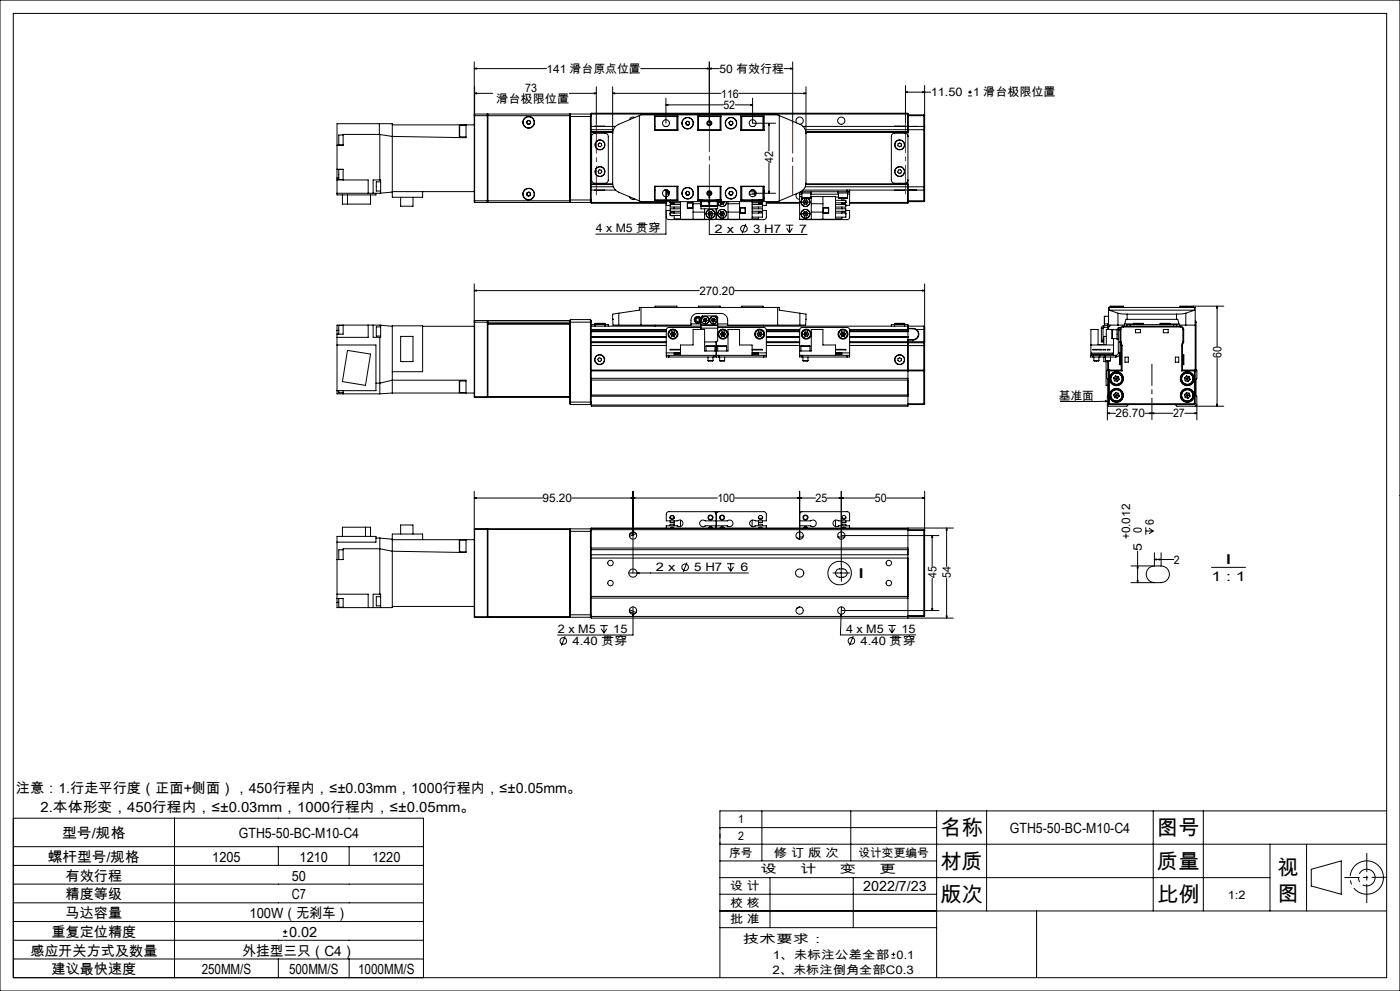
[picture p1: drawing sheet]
<svg xmlns="http://www.w3.org/2000/svg" width="420mm" height="297mm" viewBox="0 0 420 297" stroke-linecap="round" stroke-linejoin="round" font-family="sans-serif">
<g fill="none" stroke="#000" stroke-width=".3">
<path d="M0 0h420v297h-420zM4 4h412v289h-412zM142.3 18.6v41.6M212.8 18.6v18.3M237.8 18.6v18.8M113.8 37.1v3.2M117.7 37.4h24.6M137.9 37.5v3.5M137.9 37.5h1.9M139.8 37.4v3.9l-22.1-.4-3.8-.6M142.3 20.6l.6-.2v.3zM142.3 20.6h21.6"/>
<path d="M142.4 28l.6-.2v.3zM142.4 26v8.2M142.4 28h5.4M142.4 34.2l-.1 .5h28.6M142.4 34.2v26.5M142.4 34.2h3.8M146.2 34.2v26.5M146.2 34.2l.1 .1M146.3 34.3v.4M146.3 34.2v.1M146.3 34.7v25.5M146.3 34.2h24.6"/>
<path d="M146.3 34.2v.5M146.3 34.2h.1M158 36.8l.4 .4M158.2 36.2l-.2 .6M158.8 36.1l.4 .5M158.8 36.1l-.6 .1M159 37.1l-.6 .1M159.2 36.6l-.2 .5M170.8 28h8.1M170.9 34.2v.5M170.9 34.7v25.5M170.9 34.2h.1"/>
<path d="M170.9 34.4v.5h6.5M170.9 34.2v.2M171.1 34.2v26.5M171.1 34.2h6M171.1 34.2l-.2 .2M177.1 34.2v26.5M177.1 34.2l.3 .2M177.4 34.2v-.3h95v.3M177.4 34.4v.5M177.4 34.2v.2M177.4 34.9v25M177.4 34.2h95"/>
<path d="M177.4 37.9h7.3M177.4 38.9h6.6M177.4 39.6h6.4M177.4 39.7h6.4M177.4 39.5h6.4M178.3 27.8l.6 .2-.6 .1zM178.4 37.9h3M178.9 26v11.4M183.8 28l.6-.2v.3zM183.8 26v28.8a3 3 0 0 0 1.8 2.8l6.2 2.6M183.8 28h32.5M190.4 35.2a1.11 1.11 0 0 0-1.6 .7"/>
<path d="M191.8 34.6l-6.2 2.6a2.94 2.94 0 0 0-1.8 2.8M191.8 34.6v25.6M191.8 34.6l.5-.2h41l.5 .2M192.2 20.6h23.6M196.4 34.8h7v4.2h-7zM196.4 37.9h.1M196.4 38.9h.1M196.5 38.9h6.9M199.4 37.9h.8M199.8 31.4l.6-.1v.3zM199.8 29.4v7.5M199.8 31.4h17.2"/>
<path d="M203.1 34.9v4M203.4 34.9h-6.9v4.1M205.7 36.9l.3 .5M206 37.4h.6M206 36.4l-.3 .5M206 36.4h.6M206.6 36.4l.3 .5M206.9 36.9l-.3 .5M209.3 34.8h7v4.2h-7zM209.3 34.9h7M209.3 38.9h7M209.5 34.9v4"/>
<path d="M209.7 34.8l.1 .1M212.2 20.4l.6 .2-.6 .1zM212.8 20.6l.6-.2v.3zM216 34.9v4M218.8 36.7l.1 .6M218.9 37.3l.5 .2M219.2 36.3l.5 .2M219.2 36.3l-.4 .4M219.7 36.5l.1 .6M219.8 37.1l-.4 .4M220.6 31.4h5.2M221.6 28h20.2"/>
<path d="M222.2 34.9h6.9v4.1M222.2 34.8h7v4.2h-7zM222.2 38.9h6.9M222.5 34.9v4M225.2 31.3l.6 .1-.6 .2zM225.4 37.9h.8M225.8 29.4v7.5h6.9M228.9 34.9v4M229.1 37.9h.1M229.1 38.9h.1M230.7 36.9v8.4M230.7 36.9l.1 .6h-.3z"/>
<path d="M233.8 34.6l6.7 2.9a2.94 2.94 0 0 1 1.3 2.5M233.8 34.6v25.6M235.3 20.6h2.5M237.2 20.4l.6 .2-.6 .1zM239 36.9a1.09 1.09 0 0 1 .4-1.7 1.09 1.09 0 0 1 1.5 .6 1.09 1.09 0 0 1-.9 1.4M240.9 37.9h33M241.2 27.8l.6 .2-.6 .1zM241.6 38.9h35.5M241.8 39.6h30.6M241.8 39.7h30.6M241.8 39.5h30.6M241.8 26v28.8a3 3 0 0 1-1.8 2.8l-6.2 2.6"/>
<path d="M268.4 37.9h3M271.6 27.6l.6-.1v.3zM271.6 27.6h7.6M271.6 25.6v11.5M272.4 34.2v4.7M272.4 38.9v17.1M272.4 34.7h4.7M272.4 34.4h4.7M273.9 37.9h-1.5v1M273.9 37.9h1.1M273.9 37.9h.1M275 37.9h-1.1"/>
<path d="M275 37.9h2.1M276.8 27.5l.6 .1-.6 .2zM277.1 37.9v1M277.1 37.9l.3 .2M277.1 38.9h.3M277.1 34.4l.3 .2-.3 .1M277.1 34.4v.3M277.1 34.7v3.2M277.1 38.9v17.1M277.4 25.6v12.5M277.4 38.1v.8M277.4 38.9v17.1"/>
<path d="M290.4 28.7h1.2M290.4 27.6h1.2M291 27.1v1.1M101.1 50.7v2.7M101.1 50.7v-13.6h16.6v22h9.1v-1.7M101.1 53.4v5h11.7v-.5M101.1 53.9h9.4v4M101.1 50.7h1.8v3.2M101.1 53.4h.5M102.7 58.4v2.8h8.5v-2.8M102.9 50.8h-1.3v3h1.3M102.9 40.5h-1.3v3h1.3"/>
<path d="M104.2 58.4v2.8M113.8 40.3h-10.9v3.2h-1.8M113.8 40.3h.1M113.9 40.3v13.6M114.2 54.5h-1.3v2.8h1.3M114.2 57.9h-13.1M114.2 57.9v-4h-2.3v4M117.7 57.6l-3.5 .3M117.7 57.4h24.6M120.2 59.1v2.7h3.7v-2.7M137.9 41h1.9M158 58.4l.5 .3"/>
<path d="M158.2 57.8l-.2 .6M158.7 57.6l.4 .4M158.7 57.6l-.5 .2M159 58.5l-.5 .2M159.1 58l-.1 .5M177.4 59.9h-6.5v.5M177.4 59.9v.5M177.4 57h7.3M177.4 56h6.6M177.4 55.2h6.4M177.4 55.3h6.4M177.8 40.2l.5-.3h3.2a.96 .96 0 0 1 1 1v13a.96 .96 0 0 1-1 1h-3a1.02 1.02 0 0 1-1-1v-13z"/>
<path d="M178.4 57h3M179.5 43.2l.4-.3 .5 .2 .1 .5-.4 .4-.6-.2zM179.8 50.9l.5 .1 .3 .5-.4 .5-.6-.1-.2-.5zM188.8 58.9a1.09 1.09 0 0 0 1.6 .7M196.4 55.8h7v4.2h-7zM196.4 57h.1M196.4 56h.1M196.5 55.8v4.1h6.9M196.5 55.9h6.9M199.4 57h.8M199.8 59l.2 .6h-.4zM199.8 56.9v13.3h-21"/>
<path d="M199.9 57.5h.8M199.9 57.5v.7M199.9 57v.5M199.9 58.2v.8M199.9 59.9v.1M199.9 58.2h.7M200.4 57.5v.4h.4M200.6 57.9v.8M200.7 57.3v.2M200.7 57.5h.1M201 59.9v.1M203.1 55.9v4"/>
<path d="M205.7 58l.3 .4M206 57.4l-.3 .6M206 58.4h.6M206.6 57.4l.3 .5M206.6 57.4h-.6M206.9 57.9l-.3 .5M209.3 55.8h7v4.2h-7zM209.3 59.9h7M209.3 55.9h7M209.5 55.9v4M209.8 59.9l-.1 .1M210.3 59.9v.1"/>
<path d="M210.8 59.9v.1M212.3 57.9h1M212.6 57.5h.4M212.8 58.7l.1 .6h-.2zM212.8 57.2v13.1h29.3M214.8 59.9v.1M215.3 59.9v.1M215.5 59.9l-.1 .1M216 55.9v4M216.3 60h-.1M218.7 58.1l.4 .4M218.9 57.5l-.2 .6"/>
<path d="M219.5 57.4l.4 .4M219.5 57.4l-.6 .1M219.7 58.3l-.6 .2M219.9 57.8l-.2 .5M222.2 55.8h7v4.2h-7zM222.2 55.9h6.9M222.5 55.9v4M224.8 58.2h1.8M224.9 57.5h1.8M225.4 57h.8M225.5 58.9h.1M225.6 59.9v.1"/>
<path d="M225.8 57.9h6.9M226.4 57.5v.4h.4M226.6 57.9v.8M227.5 59.9v.1M228.9 55.9v4M229.1 57.9h.1M229.1 59.4h.1M229.1 59.3h.1M229.1 55.8v4.1h-6.9M229.1 57.5h.1M229.1 57h.1M229.1 56h.1"/>
<path d="M229.1 57v.5M229.2 59.4h.1M230.5 57.3h.3l-.1 .6zM230.7 48.8v9.1M239 58a1.1 1.1 0 0 0-.1 1.2 1.1 1.1 0 0 0 1 .6M239.9 57.6v.6M239.9 58.2v7.5h10.7v-6.8h-7.4M239.9 58.9h.7M239.9 58.2h.7M240.2 57.5h.4M240.4 57.5v.4h3v-.4M240.6 59.3h2.6"/>
<path d="M240.6 57.9v1.4M240.6 57.2v.3M240.6 57.5h13.5M240.9 57h13.2M241 59.4a1.35 1.35 0 0 0-.4 2 1.35 1.35 0 0 0 2.1 0 1.35 1.35 0 0 0-.4-2M241.2 59.4a1.29 1.29 0 0 0-.6 1.9 1.29 1.29 0 0 0 2.1 0 1.29 1.29 0 0 0-.6-1.9M241.3 59.9l-.4 .7M241.3 59.9l.7 1.3M241.6 56h35.5M241.8 55.2h30.6M241.8 55.3h30.6M242 59.9h-.7"/>
<path d="M242 59.9l.4 .7M242 59.9l-.7 1.3M243.2 57.9v1.4M243.2 58.2h8.3M243.4 58.9v6.8M246.9 58.9v6.8M250.6 59.1h.9M251.4 57.5v.4h3v-.4M251.5 59.3l.1 .1M251.5 59.3h2.7M251.5 57.9v1.4M251.6 59.4h.1"/>
<path d="M252.6 59.4v.6M254.1 57.5h.8M254.1 57h.8M254.1 57v.5M254.2 59.3l-2.6 .1M254.2 57.9v1.4M254.2 58.2h.7M254.9 57.5v.7M254.9 57v.5M254.9 58.2v3.4h-1.1M254.9 57h19M268.4 57h3"/>
<path d="M269.4 43.1l.5-.2 .5 .3v.6l-.6 .2-.5-.4zM269.5 51l.6-.1 .4 .4-.2 .6-.6 .1-.4-.5zM272.4 56v.9h1.5M272.4 40.9a.96 .96 0 0 0-1-1h-3a.96 .96 0 0 0-1 1v13a.96 .96 0 0 0 1 1h3a.96 .96 0 0 0 1-1M272.4 56v4.7M273.9 56.9l1.1 .1M273.9 57h1.1M273.9 56.9v.1M275 57h2.1M277.1 56h.3M277.1 56v1M277.1 57v3.2"/>
<path d="M277.4 56v.7M277.4 56.7l-.3 .3M277.4 56.7v3.5M142.3 60.2l.1 .5M142.3 60.2h28.6M142.4 60.7h3.8M146.3 60.2v.4M146.3 60.6h.1M146.3 60.6l-.1 .1M146.3 60.6v.1M146.3 60.2v.5M146.3 60.7h24.6"/>
<path d="M170.9 60.2v.5M170.9 60.6h.1M170.9 60.4v.2M170.9 60.6v.1M170.9 60.4l.2 .3M171.1 60.7h6M177.4 60.7v.2h22.5M177.4 60.4v.3M177.4 60.7h22.5M177.4 60.4l-.3 .3M191.8 60.2l.5 .2h41l.5-.2M199.9 60.4v1.2h1.1"/>
<path d="M201 60.7h.1M201 63.8a.63 .63 0 0 1 .6-.3 .63 .63 0 0 1 .6 .3M201 60.8a.61 .61 0 0 0 .6 .4 .61 .61 0 0 0 .6-.4M201 63.1h-1.1v2a.73 .73 0 0 0 .8 .7l13.8-.1M201 60.4v.3zM201 63.8v.8h3.2M201 60.8h3.2M201 63.8h3.2M201 63.9v.3M201.1 60.9h1.1M201.3 64.6h.7M202.2 60.8v.5"/>
<path d="M202.2 62.1v.5M202.2 63.3v.5M202.2 64.6v1h2M204.2 60.4v5.3h21.4v-5.3M204.2 61.3h-3.2v.8h3.2M204.2 62.6h-3.2v.7h3.2M206.2 60.8h1.6v1.6h-1.6zM207.8 60.8h-1.6v1.5h1.6M207.9 60.4v5.3M207.9 61.1h2.4M207.9 63.6h3.5M210.3 60.4v.3"/>
<path d="M210.3 61.8v.8h5v-.8M210.3 60.7v1.1M210.3 61.8h5M210.3 60.7h.1M210.4 61.6h2.3M210.4 60.4v1.2M211.4 62.6v3.1M212.4 64.1h1.5M212.4 64.1l.4 .6M212.7 60.4v1.2M212.7 60.7h.2M212.8 63.4h.7"/>
<path d="M212.8 64.7h.7M212.8 63.4l-.4 .7M212.8 63.4l.3 .7M212.9 61.6h.1M212.9 60.4v1.2M212.9 61.7h1.3M213.1 64.1l-.3 .6M213.1 64.1l.4 .6M213.5 63.4l.4 .7M213.5 63.4l-.4 .7M213.9 64.1l-.4 .6M214.2 61.7h1"/>
<path d="M214.2 61.6h1M214.9 62.6v3.1M215.2 61.7h.1M215.2 60.4v1.2M215.2 60.7h.1M215.3 60.7v1.1M215.9 60.6h1.5M215.9 60.6l.4 .6M215.9 64.1l.4 .6M215.9 64.1h1.5M216 60.4l-.1 .2M216.3 61.2h.7"/>
<path d="M216.3 63.4h.7M216.3 63.4l-.4 .7M216.3 64.7h.7M216.3 63.4l.3 .7M216.6 60.4v.2M216.6 60.6l-.3 .6M216.6 60.6l.4 .6M216.6 64.1l-.3 .6M216.6 64.1l.4 .6M216.7 60.4l-.1 .2M217 63.4l.4 .7M217 63.4l-.4 .7"/>
<path d="M217.3 60.4l.1 .2M217.4 60.6l-.4 .6M217.4 64.1l-.4 .6M218 60.4a1.35 1.35 0 0 1-1.4 1.5 1.35 1.35 0 0 1-1.3-1.5v.3M218.4 60.4v5.3M218.4 61.1h3.5M218.4 63.6h3.5M221.9 60.4v5.3M222 62.3h1.6v1.6h-1.6zM223.6 62.3h-1.6v1.5h1.6M223.7 67.1l-1.1 2.9M225.6 61.3h3.1v.8h-3.1"/>
<path d="M225.6 62.6h3.1v.7h-3.1M225.6 60.8h3.1M225.6 63.8h3.1M227.5 63.3v.5a.66 .66 0 0 1 .6-.3 .66 .66 0 0 1 .6 .3M227.5 62.1v.5M227.5 65.1v.5h-1.9M227.6 60.9h1.1M227.8 60h.7M228.7 60h.1M228.7 60.8a.64 .64 0 0 1-.6 .4 .64 .64 0 0 1-.6-.4v.5M228.7 60.4v.3zM228.7 63.9v.3"/>
<path d="M228.7 63.1h1.2l-.1 2.3-.7 .4-13.8-.1M228.7 63.8v1.3h-3.1M228.7 60.7h.1M229.9 60.4v1.2h-1.2M229.9 60.7h10M229.9 60.9h10M235.7 67.5h2.3M236 68.4l.9 1.3M236.9 67.5v2.2M237.7 68.4l-.8 1.3M240.9 60.6h1.5M240.9 60.6l.4 .6"/>
<path d="M240.9 64.1l.4 .6M241.3 63.4h.7M241.3 63.4l-.4 .7M241.3 63.4l.7 1.3M241.7 64.1h.7M241.7 64.1h-.8M241.7 64.1l-.4 .6M242 63.4l.4 .7M242 63.4l-.3 .7M242 61.2h-.7M242 64.7h-.7M242.4 60.6l-.4 .6"/>
<path d="M242.4 64.1l-.4 .6M243.4 61.1h3.5M243.4 63.6h3.5M247 62.3h1.6v1.6h-1.6zM247.1 62.3h1.4v1.5h-1.4zM250.6 60h3.2v.8M250.6 61.3h3.2v.8h-3.2M250.6 62.6h3.2v.7h-3.2M250.6 60.8h3.2M250.6 63.8h3.2M252.6 63.3v.5a.63 .63 0 0 1 .5-.3 .63 .63 0 0 1 .6 .3M252.6 62.1v.5"/>
<path d="M252.6 65.1v.5h-2M252.6 60.9h1M252.8 60h.7M253.7 60.8a.61 .61 0 0 1-.6 .4 .61 .61 0 0 1-.5-.4v.5M253.8 60.4v.3M253.8 63.9v.3M253.8 63.1h1.1l-.1 2.3-.7 .4-13.8-.1M253.8 60.7h.1M253.8 63.8v1.3h-3.2M254.9 60.7h17.5M272.4 60.7v.2h-17.5M272.4 60.2h4.7"/>
<path d="M272.4 60.4h4.7M277.1 60.2h.3M277.1 60.2v.2M277.4 60.2l-.3 .2M101.1 99v1.2M101.1 99h.5M102.9 97.5h-1.3v2.7M102.9 97.4v2.8h-1.8M110.5 97.4v3.7h-9.4M111.9 97.4v3.7h2.3v-3.6M114.2 98h-1.3v2.7h1.3M114.2 97.5l-13.1-.1v1.6"/>
<path d="M114.2 97.5l3.5 .3M126.8 97.8h15.5M142.3 87.1l.6-.2v.3zM142.3 85.1v33.9M142.3 87.1h67.5M142.4 96.1l-.1 .5h35.1M142.4 96.1v23M142.4 96.1h3.8M146.2 96.1v23M146.2 96.1l.1 .5M146.3 97.1h24.6M146.3 96.6v22.4"/>
<path d="M146.3 97v.1M170.9 96.1v.5M170.9 96.1h-24.6v.5M170.9 96.6v23.9M170.9 97v.1M171.1 95.8v25.4M171.1 95.8h6M171.1 95.8l-.2 .3M177.1 95.8v25.4M177.1 95.8l.3 .8M177.4 98.7h22.5M177.4 97.8h32.9"/>
<path d="M177.4 96.6v14.3M177.4 99.3h22.5M177.4 99.4h22.5M177.4 99.2h22.5M177.5 97.8v-.5h5v.5M178.5 97h3M178.5 97v.8M178.6 97.3h2.8M181.5 97v.8M183.8 95.7l.1 1.7h1.7M183.8 95.7h.1M185.6 97.4h21.7a3.2 3.2 0 0 1 .6-2.9l.6-.4 .8-.2h7a2.05 2.05 0 0 1 2 2.1v1.4h21.7"/>
<path d="M185.6 93.9l-1.8 .3v1.5M185.6 93.9l6.2-.9v-.9h42v.9l6.2 .9M185.6 93.9v3.5M192.3 92.1v5.3M196.5 92.1v-.3h6.6v.3M196.5 97.4v.4M201.6 99.5h.7M201.6 99.5l-.4 .6M201.6 99.5l.6 1.3M202.3 99.5l.3 .7M202.3 99.5l-.4 .7M207.3 97.1h3"/>
<path d="M209.5 92.1v-.3h6.5v.3M210.3 97.6v.8M210.3 97.3v.3M210.3 97.3v-2.2l.5-.4h4.2l.3 .4v2.2M210.3 98.1h-9.6a.73 .73 0 0 0-.8 .8v6.9M210.3 97.6h5M210.3 98.4h5M210.3 98.4v.3M210.3 97.3h5M211 95.7l.1 .6M211 95.7l.5 .3M211.1 96.3l.5 .2"/>
<path d="M211.5 95.4l-.5 .3M211.5 95.4l.5 .2M211.5 95.4v.6M211.5 96l-.4 .3M211.5 96l.1 .5M211.5 96l.6 .1M212 95.6l.1 .5M212 95.6l-.5 .4M212.1 96.1l-.5 .4M213.5 96.1l.4 .4M213.6 95.6l-.1 .5M213.6 95.6l.4 .4"/>
<path d="M214 96l.5 .3M214 96l-.5 .1M214.1 95.4l-.5 .2M214.1 95.4l.5 .3M214.1 95.4l-.2 1.1M214.5 96.3l-.6 .2M214.6 95.7l-.1 .6M214.6 95.7l-.6 .3M215.3 98.4l-.1 3.9-3.8 .2M215.3 97.6v.8M215.3 97.3v.3M215.3 98.2h14.1l.5 .7v6.9"/>
<path d="M215.3 97.1h3M215.3 97.8h61.8M216.6 99.5h.7M216.6 99.5l-.5 .6M216.6 99.5l.6 1.3M217.3 99.5l.3 .7M217.3 99.5l-.4 .7M220.4 87.1h57M222.5 92.1v-.3h6.4l.2 .3M227.6 99.5h.7M227.6 99.5l-.4 .6M227.6 99.5l.6 1.3"/>
<path d="M228.3 99.5l.3 .7M228.3 99.5l-.4 .7M229.1 97.4v.4M229.9 98.7h10M229.9 99.3h10M229.9 99.4h10M229.9 99.2h10M233.3 92.1v5.3M240 93.9l1.8 .3-.1 3.2h-1.7M240 93.9v3.5M241.5 99.5l-.3 .7M241.5 99.5l.4 .7"/>
<path d="M242.2 99.5h-.7M242.2 99.5l.4 .6M242.2 99.5l-.3 .7M252.5 99.5h.8M252.5 99.5l-.4 .6M252.5 99.5l.4 .7M253.3 99.5l.3 .7M253.3 99.5l-.8 1.3M254.9 98.7h17.5M254.9 99.3h17.5M254.9 99.4h17.5M254.9 99.2h17.5"/>
<path d="M267.4 97.8v-.5h5v.5M268.4 97h3M268.4 97v.8M268.5 97.3h2.8M271.4 97v.8M272.4 97.8v.6h1.5M272.4 97.8v.9M272.4 99.2v.1M272.4 99.3h.1M272.4 98.7v.5M272.4 99.3v3.1M272.4 98.5h1.5"/>
<path d="M273.9 98.5a1.62 1.62 0 0 1 1.6 1.7 1.62 1.62 0 0 1-1.6 1.6M273.9 98.4l1.1 .3M273.9 98.4v.1M275 98.7a1.79 1.79 0 0 1 .6 2 1.79 1.79 0 0 1-1.7 1.2M275 98.7h2.1M276.8 86.9l.6 .2-.6 .1zM277.1 97.8v.9M277.1 97.8l.3 .1v.8h-.3M277.1 98.7v3.7M277.4 85.1v17.3M330.4 98.4h.5M330.4 98.4v3.6"/>
<path d="M330.9 98.4v3.6M331.2 97.6l-.6 .2-.2 .6M331.2 98.1l-.3 .3M331.2 97.6v.5M331.3 94.9l.1 2.2M331.3 94.9h.1M331.4 94.8l-.1 .1M331.4 94.8v2.3M331.4 97.1h1.2M331.4 94.8h1.2M332.3 97.1v1.6M332.6 97.3l-.2 .3h-1.2"/>
<path d="M332.6 98v.7M332.8 93h25.6M332.8 93l2.6 .9M332.8 92.1v.9M333.1 97.4l-.5 .6-1.4 .1M333.1 92.1v-.3h3.9v.3M333.1 91.9h3.9M333.6 98.8l.1 2.7zM334 98.7v.1M335.1 98.8l-3.2-.1v4.6h-2.5v-4.6h-2.1v7.8M335.4 93.9l2.7 .3M335.4 97.4h-2.8v-5.3h26v18.8"/>
<path d="M335.4 93.9v3.5M335.5 98.6h-.4v3h.4M335.5 98.9h.5M335.5 98.9v6.9M336 98.7v-.6h-.5v.8M336 98.7h.3M336 98.7v7.1M336.3 98.7v3.7M337 97.8v.2M337 98l-.4 .1-.3 .6M337 97.8a.96 .96 0 0 0-1 .9M337 97.8h17.1"/>
<path d="M337 98h17.1M337.4 97.1h2.6M338.1 95.7h-.3l-.5 1.7h-1.9M338.1 94.2h14.9M338.1 94.2v1.5M338.1 95.7h14.9M339.1 97.3h-1v.5M339.1 97.3h13M339.1 97.3v.5M340 97h3M340 97.2l.1 .1M340 97.2h3"/>
<path d="M340 97v.2M340.6 98.7h1.5v1h-1.5zM343 97.2v.1M343 97v.2M348.1 97h2.9M348.1 97.2v.1M348.1 97.2h2.9M348.1 97v.2M349 98.7h1.4v1h-1.4zM351 97.2v.1M351 97.1h2.7M351 97v.2"/>
<path d="M352.1 97.3h1v.5M352.1 97.3v.5M353 95.7h.3l.5 1.7h1.9M353 94.2v1.5M354 91.9h4.1M354.1 97.8v.2M354.1 98l.5 .2 .3 .5M354.1 97.8a.96 .96 0 0 1 1 .9M354.9 98.7h.2M354.9 98.7v3.7M355.1 98.7v3.7M355.7 93.9l-2.7 .3"/>
<path d="M355.7 97.4h2.9M355.7 93.9v3.5M358.1 91.8v.3M358.4 93l-2.7 .9M358.4 92.1v.9M358.6 96l.2 .6M358.6 96.6h.2M358.8 96.6v14.3M365.1 91.8l.2 .6h-.3zM365.1 91.8v12.1M367.1 91.8h-13.1v.3M101.1 100.2v17.8h12.8"/>
<path d="M101.1 103.4h11.7v13.7h-11.7M101.6 117.1v.6h1.3M102.9 117.1v.9M104.2 105l7 1.1-1.6 9.4-6.9-1.1zM112.8 114.8h1.1l3.8-.9h22.1v3.9M113.9 101.1v16.9M117.7 111.4h9.1v-13.8h-9.1v20.2M117.7 117.8h24.6M117.7 117.8l-3.8 .2M120.2 100.8h3.7v7.6h-3.7zM137.9 114.2v3.5M137.9 114.2h1.9"/>
<path d="M137.9 117.7h1.9M142.3 119h4M142.3 119l.1 .1M142.4 119.1h3.8M146.3 119l-.1 .1M146.3 119h24.6M146.3 119v.1M146.3 119.1h24.6M170.9 119v.1M177.4 110.9v.3M177.4 101.1h22.5M177.4 113.9h95"/>
<path d="M177.4 111.2h99.7M177.4 110.9h99.7M177.4 102.4h22.5M177.4 113.4h95M177.4 118.4h95M177.4 118.7h95M177.4 101h22.5M177.4 100.9h22.5M177.4 102.7h22.5M177.4 103.5h22.5M179.7 107.2l.6 .2 .1 .5-.4 .5-.5-.2-.1-.6zM199.9 106.5v.5h.8"/>
<path d="M199.9 106.5h.8M199.9 105.8v.7M199.9 105.8h4.3M200.7 106.5h13.4M200.7 107h13.4M200.7 106.5v.5M201.2 100.1l.3 .6M201.2 100.1l.7 .1M201.5 100.7l.7 .1M201.9 100.2l-.4 .5M201.9 100.2h.7M202.6 100.2l-.4 .6"/>
<path d="M204.2 106.5v-3.1h3.7v-4.7h3.5v6.5h7v-6.5h3.5v4.7h3.7v3.1M204.2 105.8h-2v.4h2M204.2 104.7h-3.2v.2h3.2M211.8 103.7h2.7M211.8 103.7v1.5M212.4 108.1h1.5M212.4 107v1.1M213.9 107v1.1M214.1 106.5h1.6M214.1 107h.8M214.1 106.5v.5M214.5 103.7v1.5"/>
<path d="M214.9 107h.8M214.9 102.5v4.5M215.3 103.7h2.7M215.3 103.7v1.5M215.7 106.5h13.4M215.7 106.5v.5M215.7 107h13.4M215.9 108.1h1.5M215.9 107v1.1M216.1 100.1l.4 .6M216.1 100.1l.8 .1M216.5 100.7l.7 .1"/>
<path d="M216.9 100.2l-.4 .5M216.9 100.2h.7M217.4 107v1.1M217.6 100.2l-.4 .6M218 103.7v1.5M225.6 105.8h1.9v.4h-1.9M225.6 104.7h3.1v.2h-3.1M225.6 105.8h4.3M227.2 100.1l.3 .6M227.2 100.1l.7 .1M227.5 100.7l.7 .1M227.9 100.2l-.4 .5"/>
<path d="M227.9 100.2h.7M228.6 100.2l-.4 .6M229.1 106.5h.8M229.1 106.5v.5M229.9 106.5v.5h-.8M229.9 105.8v.7M229.9 101.1h10M229.9 102.4h10M229.9 101h10M229.9 100.9h10M229.9 102.7h10M229.9 103.5h10"/>
<path d="M239.9 106.5h.7M239.9 105.2h3.5v-6.5h3.5v4.7h3.7v3.1M240.3 103.7h2.7M240.3 103.7h.1M240.3 103.7v1.5M240.6 106.5h13.5M240.6 107h13.5M240.6 106.5v.5M240.9 108.1h1.5M240.9 107v1.1M241.2 100.2l.3 .6M241.9 100.2l-.4 .6"/>
<path d="M241.9 100.2l.4 .6M242.3 100.8h-.8M242.4 107v1.1M242.6 100.1l-.3 .7M242.6 100.1l-1.4 .1M243 103.7v1.5M250.6 105.8h2v.4h-2M250.6 104.7h3.2v.2h-3.2M250.6 105.8h4.3M252.1 100.1l.4 .7M252.1 100.1l.8 .1M252.5 100.8h.8"/>
<path d="M252.9 100.2h.7M252.9 100.2l.4 .6M253.6 100.2l-.3 .6M254.1 106.5h.8M254.1 106.5v.5M254.9 106.5v.5h-.8M254.9 105.8v-7.1l-.3-.4-14-.2-.5 .3-.2 .5v8.1h.7M254.9 105.8v.7M254.9 101h17.5l-17.5 .1M254.9 102.4h22.2M254.9 100.9h17.5M254.9 102.7h17.5"/>
<path d="M254.9 103.5h17.5M269.4 107.5l.5-.3 .5 .3v.6l-.5 .3-.5-.3zM272.4 102.4v.3M272.4 102.7v.9h4.7M272.4 103.5v18.2h-95v-10.5M272.4 102.7v.8M272.4 101.8h1.5M272.4 101.9h1.5M272.4 102.7h4.7M273.9 101.8v.1M277.1 110.9l.3 .2-.3 .1M277.1 110.9v.3"/>
<path d="M277.1 102.4v.3M277.1 102.4h.3M277.1 102.7v.9M277.1 103.6h.3M277.1 103.6v7.3M277.1 111.2v9.8M277.4 102.6l-.3 .1M277.4 102.4v.2M277.4 102.6v1M277.4 103.6v17.4M327.3 103.4h6.7M327.4 105.8h6.5v.4h-6.5z"/>
<path d="M327.9 104.7h1.2v.2h-1.2zM327.9 106.5h-.7v.5h.7M327.9 106.5h6.9M327.9 107h2M327.9 106.5v.5M328.2 108.1h1.5M328.2 107v1.1M329.6 104.7h.8v.2h-.8zM329.7 107v1.1M329.9 107h1.5M329.9 106.5v.5M330.4 102v.5h.5v-.5"/>
<path d="M330.4 102h.5M330.9 104.7h.8v.2h-.8zM331.2 107v1.4h1.1M331.4 107h3.4M331.4 106.5v.5M331.6 108.1h1.6M331.6 107v1.1M331.8 108.4v7.1h.5M331.9 100.8h-.7v2.5M332.2 104.7h.8v.2h-.8zM332.3 110.9l-.2 .2v2.3l.5 .5M332.3 110.9h4.1"/>
<path d="M332.3 108.2v2.7M332.3 113.6v5M332.6 111.2h.2M332.6 111.2l.1-.3 .1 .3M332.6 118.4l-.4 .3v7.2M332.6 108.2v2.7M332.6 111.2v9.8M332.8 111.2h3.8M332.8 111.2v9.8M333.2 107v1.1M333.7 101.5h1.4M334 101.5v5"/>
<path d="M334.1 118.3l.2 .8M334.1 118.3l1.7 .4M334.1 113.3l.2 .8M334.1 113.3l1.7 .4M334.3 119.1l.9 .2M334.3 114.1l.9 .2M334.7 117.6l-.6 .7M334.7 117.6l.8 .3M334.7 117.6l.5 1.7M334.7 112.7l.8 .2M334.7 112.7l-.6 .6M334.7 112.7l.2 .8"/>
<path d="M334.8 106.5v.5M334.9 113.5l.3 .8M334.9 113.5l-.6 .6M335.5 105.8l-.2 .5-.5 .2M335.5 105.8h.5M335.5 117.9l.3 .8M335.5 117.9l-1.2 1.2M335.5 112.9l.3 .8M335.5 112.9l-.6 .6M335.8 118.7l-.6 .6M335.8 113.7l-.6 .6M336 106.3v3"/>
<path d="M336 105.8a1.26 1.26 0 0 1-1.2 1.2M336 106.3h.3M336 109.3h.3M336.1 102.7l.3 .9M336.3 106.3l.1 .1M336.3 102.4v.2M336.3 102.4h-.3l.1 .3M336.3 106.3v3M336.3 102.6l.3 1M336.3 102.6l-.2 .1M336.4 109.2l-.1 .1M336.4 110.9l.2 .3"/>
<path d="M336.4 103.6h.2M336.4 103.6v7.3M336.6 103.6v7.6M337.5 107h1v1.5h-1zM352.6 107h1v1.5h-1zM354.5 103.6h.3M354.5 111.2h3.8M354.5 103.6v7.6M354.8 109.2v.1M354.8 110.9l-.3 .3M354.8 110.9h4M354.8 103.6v7.3"/>
<path d="M354.8 106.3v.1M354.8 102.6l-.3 1M354.8 102.6l.2 .1M354.8 106.3v3M354.8 106.3h.3M354.8 109.3h.3M354.9 102.4l-.1 .2M354.9 102.4h.2M355 102.7l-.2 .9M355.1 106.3v3M355.1 102.4l-.1 .3M355.4 113.3l.2 .8"/>
<path d="M355.4 113.3l.8 .2M355.4 118.3l.2 .8M355.4 118.3l.8 .2M355.6 114.1l.8 .2M355.6 119.1l.8 .2M356 112.7l.8 .2M356 112.7l-.6 .6M356 112.7l.2 .8M356 117.6l.8 .3M356 117.6l-.6 .7M356 117.6l.2 .9M356.2 113.5l.8 .2"/>
<path d="M356.2 113.5l.2 .8M356.2 118.5l-.6 .6M356.2 118.5l.2 .8M356.2 118.5l.8 .2M356.8 112.9l.2 .8M356.8 112.9l-1.2 1.2M356.8 117.9l.2 .8M356.8 117.9l-.6 .6M357 113.7l-.6 .6M357 118.7l-.6 .6M358.3 111.2v-.3l.3 .3M358.3 111.2h.3"/>
<path d="M358.3 111.2v9.8M358.6 118.4l.5 .5v7M358.6 111.2v9.8M358.8 110.9l.3 .2v2.3l-.5 .5M358.8 113.6v5M365.1 107.4v14.3M170.9 120.5v.5l.2 .2M170.9 120.5h6.5M171.1 121.2h6M177.4 121.4h95M177.4 121l-.3 .2M272.4 121h4.7"/>
<path d="M272.4 121.2h4.7M277.1 121v.2M277.1 121h.3M277.4 121l-.3 .2M331.6 120.1l.6 .2-.6 .1zM332.2 123.9l.6-.2v.3zM332.2 120.3h-14.1M332.2 123.9h2.5M332.6 121l.2 .2M332.6 121h.2M332.8 121v.2M332.8 121h25.5"/>
<path d="M332.8 121.2h25.5M338.6 121.2l-.5 .5h-5.5l-.4-.3M344.9 123.7l.6 .2-.6 .1zM345.5 123.9l.6-.2v.3zM351.9 123.9h-8.4M352.6 121.2l.5 .5h14M355.4 123.9h3.7M358.3 121v.2M358.3 121h.3M358.5 123.7l.6 .2-.6 .1zM358.6 121l-.3 .2M359.1 121.2l-.5 .5"/>
<path d="M365 121.1h.3l-.2 .6zM109.6 158v2.8M142.3 149.3l.6-.2v.3zM142.3 147.2v37.7M142.3 149.3h20.5M142.4 158.5v26.5M142.4 158.5l28.5 .1M142.4 158.5h3.8M146.2 158.5v26.5M146.2 158.5l.1 .1M146.3 158.5h24.6v26.5h-24.6zM170.9 158.6h.1"/>
<path d="M171.1 158.5v26.5M171.1 158.5l-.2 .2v.5h6.5M171.1 158.5h6M171.6 149.3h43.6M177.1 158.5v26.5M177.1 158.5l.3 .2h99.7M177.4 158.4h95M189.3 149.1l.6 .2-.6 .1zM189.9 149.3l.6-.2v.3zM189.9 147.2v24.5M190.4 159.5l-1.6 .7M190.8 159.9l-2 .9"/>
<path d="M199.9 158.3v-.7h3.2a1.03 1.03 0 0 0 1.5 0 1.03 1.03 0 0 0 0-1.5 1.03 1.03 0 0 0-1.5 0h-3.2v-2a.73 .73 0 0 1 .8-.8h13.6l.5 .4 .1 .4 .1-.4 .5-.4h13.8l.5 .4 .1 2.4h-3.2a1.05 1.05 0 0 0-1.5 0 1.05 1.05 0 0 0 0 1.5 1.05 1.05 0 0 0 1.5 0h3.2v.7M201 154.9v.4h1.2M201 156.1v.5h1.2M201.1 158.3l.5-.3 .6 .3M201.3 154.6h.7M202.2 154.9v.4M202.2 156.1v1.5M202.2 157.1h-1.2v.5M204.2 155.9v1.9M210.4 156l7.8 .1a1.03 1.03 0 0 1 1.4 0 1.03 1.03 0 0 1 0 1.5 1.03 1.03 0 0 1-1.4 0h-6.6a1.01 1.01 0 0 1-1.5-.2 1.01 1.01 0 0 1 .3-1.4zM212.5 158.3l.1-.2a.72 .72 0 0 1 1.2 .2M212.7 158.3l.4-.3 .5 .3"/>
<path d="M214.5 153.5h.8M214.9 153.5v4.8M216 158.3l.1-.2a.72 .72 0 0 1 1.2 .2M216.1 158.3l.5-.3 .5 .3M220.5 149.3h24.2M225.6 155.9v1.9M227.5 154.9v.4h1.2v-.4M227.5 156.1v1.5M227.5 157.1h1.2v.5M227.6 158.3l.5-.3 .6 .3M228.7 156.1v.5h-1.2M239.3 149.1l.6 .2-.6 .1z"/>
<path d="M239.9 149.3l.6-.2v.3zM239.9 156.1h3.2a1.03 1.03 0 0 1 1.5 0 1.03 1.03 0 0 1 0 1.5 1.03 1.03 0 0 1-1.5 0h-3.2M239.9 154.1l.2-.5 .4-.3h13.8l.5 .4 .1 2.4h-3.3a1.03 1.03 0 0 0-1.4 0 1.03 1.03 0 0 0 0 1.5 1.03 1.03 0 0 0 1.4 0h3.3v.7M239.9 147.2v13.7M239.9 153.5h.4M241 158.3l.1-.2a.72 .72 0 0 1 1.2 .2M241.2 158.3l.5-.3 .4 .3M250.6 155.9v1.9M251.8 149.1l.6 .2-.6 .1zM252.4 149.3l.6-.2v.3zM252.4 147.2v22.1M252.6 154.9v.4h1.1l.1-.4"/>
<path d="M252.6 156.1v1.5M252.6 157.1h1.2v.5M252.6 158.3l.6-.3 .4 .3M253.8 156.1v.5h-1.2M262.5 149.3h-14.3M266 149.3h11.4M272.4 158.3v26.9M272.4 159h4.7M276.8 149.1l.6 .2-.6 .1zM277.1 158.7l.3 .2-.3 .1M277.1 158.7v.3M277.1 159v25.5"/>
<path d="M277.4 147.2v37.3M284 158.3l.2 .6h-.4zM284 158.3v11.5M286 158.3h-108.6v26.9h108.6M343.7 158v2.3M343.7 159.1h2.3M344.7 158.3l1.3 .8M346 159.1l-1.3 .9M101.1 179.4v1.1M101.1 162.5h11.7v-1.7h-11.7v18.6M101.1 178.1h9.4v4M101.1 179.4h1.8v2.7"/>
<path d="M101.6 179.4v2.6h1.3M102.7 160.8v-2.8h8.5v2.8M102.9 164.8h-1.3v2.9M112.8 161.3h1.1M113.9 161.3v16.8M113.9 161.3l3.8 .3M114.2 178.8h-1.3v2.8h1.3M117.7 161.7h24.6M120.2 160.1v-2.8h3.7v2.8M126.8 161.7v-1.6h-9.1v22h-16.6v-1.6M137.9 161.9v3.5M137.9 161.9h1.9"/>
<path d="M137.9 165.4h1.9M139.8 161.7v3.9l-22.1-.4-3.8-.7h-11v3.2h-1.8M177.4 167.2h95M177.4 166.3h.1M177.4 164.7h95M177.4 179.2h95M177.4 178.7h95M177.4 164.2h95M177.4 166.3h95M188.6 171.7h35.9M191.1 171.7l.6-.1v.3zM206.1 168.6l-1.1 2.8"/>
<path d="M218.1 168.9h2.2M218.4 169.9l.8 1.3M219.2 168.9v2.3M220.1 169.9l-.9 1.3M239 161.2l.9 .3M239.9 160.9v.7M239.9 160.9h1M251.1 170.8l.8-.3h1a1.25 1.25 0 0 1 1.3 1.2 1.25 1.25 0 0 1-1.3 1.3h-1a1.28 1.28 0 0 1-1.2-.8 1.28 1.28 0 0 1 .4-1.4zM251.1 171.7h2.5M251.4 160.9h2M252.4 160.5h29.3M252.4 170.5v2.5"/>
<path d="M279.6 160.5l.2 .6h-.3zM279.6 160.5v9.3M279.6 173.3v9.7M284 173.3v11.9M341.1 174h.4l-.2 .6zM341.3 169.6l.2 .6h-.4zM341.3 165.2v9.4M346.3 167.7l.6-.2v.3zM346.3 165.7v3.9a2.5 2.5 0 0 0-2.5 2.5 2.5 2.5 0 0 0 2.5 2.5M346.3 167.7h5.8M347.7 167.5l.6 .2-.6 .1zM348.3 165.7v3.9"/>
<path d="M348.3 169.6a2.5 2.5 0 0 1 2.5 2.5 2.5 2.5 0 0 1-2.5 2.5h-9M348.3 169.6h-9M363.5 170h10.2M101.1 180.5h.5M111.9 182.1v-4h2.3v4M117.7 181.7h24.6M142.3 184.9l.1 .1M142.4 185h3.8M146.3 184.9l-.1 .1M169.5 190.7l-1.1 2.8M170.9 184.9h-28.6M170.9 184.9h.1"/>
<path d="M171.1 185h6M177.4 184.3h-6.5v.4l.2 .3M180.1 187.5h2.2M180.3 188.4l.9 1.4M181.2 187.5v2.3M182 188.4l-.8 1.4M188.8 183.3l1.6 .7M188.8 182.7l2 .9M189.9 184.1l.1 .6h-.2zM189.9 181.9v8.4h-22.6M240 181.9l-1 .4M252.3 184.1l.2 .6h-.3z"/>
<path d="M252.3 184.1l-.2 6.2h22.6M252.4 183h29.3M252.4 181.9l-.1 2.2M256 190.6l-1.2 2.9M266.5 187.5h2.2M266.8 188.4l.8 1.3M267.6 187.5v2.2M268.5 188.4l-.9 1.3M272.4 184.5h4.7M277.1 184.5v.2M277.1 184.5h.3M277.1 184.7h-99.7l-.3 .3"/>
<path d="M277.4 184.5l-.3 .2M279.5 182.4h.3l-.2 .6zM283.8 184.6h.4l-.2 .6zM4 245.2h123v47.8M4 253.7h123M4 259.4h123M52.4 245.2v47.8M83.5 253.7v5.7M104.7 253.7v5.7M216 253h200M216 248h65M216 258h65"/>
<path d="M228.6 243v15M255.2 243v15M281 243v50M296 243v30M346 243v30M361 243v30M381 253v20M392 253v20M416 243h-200v50M4 265h123M4 270.6h123M4 276.2h123"/>
<path d="M84.9 279.3h1.3M85.5 278.6v1.3M216 278h65M216 273h200M216 263h165M216 268h65M231 263v15M256 263v15M311 273v20M393.4 260.5l9-2.5v10l-9-2.5zM4 281.8h123M4 287.4h123"/>
<path d="M83.5 287.4v5.6M84.9 280.6h1.3M104.7 287.4v5.6M267.4 287.2h1.2M267.4 286h1.2M268 285.5v1.1"/>
<circle cx="158.6" cy="36.7" r="1.69"/>
<circle cx="158.6" cy="36.7" r="1.74"/>
<circle cx="199.8" cy="36.9" r="1.06"/>
<circle cx="206.3" cy="36.9" r="1.68"/>
<circle cx="206.3" cy="36.9" r="1.72"/>
<circle cx="212.8" cy="36.9" r=".75"/>
<circle cx="212.8" cy="36.9" r=".5"/>
<circle cx="219.3" cy="36.9" r="1.68"/>
<circle cx="219.3" cy="36.9" r="1.72"/>
<circle cx="225.8" cy="36.9" r="1.06"/>
<circle cx="252.4" cy="36.2" r="1.1"/>
<circle cx="158.6" cy="58.2" r="1.68"/>
<circle cx="158.6" cy="58.2" r="1.75"/>
<circle cx="180" cy="51.4" r="1.5"/>
<circle cx="180" cy="43.4" r="1.42"/>
<circle cx="180" cy="51.4" r="1.43"/>
<circle cx="180" cy="43.4" r="1.51"/>
<circle cx="199.8" cy="57.9" r="1.06"/>
<circle cx="206.3" cy="57.9" r="1.68"/>
<circle cx="206.3" cy="57.9" r="1.72"/>
<circle cx="212.8" cy="57.9" r=".75"/>
<circle cx="212.8" cy="57.9" r=".5"/>
<circle cx="219.3" cy="57.9" r="1.72"/>
<circle cx="219.3" cy="57.9" r="1.69"/>
<circle cx="225.8" cy="57.9" r="1.06"/>
<circle cx="269.9" cy="43.4" r="1.5"/>
<circle cx="269.9" cy="51.4" r="1.42"/>
<circle cx="269.9" cy="51.4" r="1.49"/>
<circle cx="269.9" cy="43.4" r="1.43"/>
<circle cx="213.1" cy="64.1" r="1.3"/>
<circle cx="213.2" cy="64.1" r="1.34"/>
<circle cx="216.6" cy="64.1" r="1.3"/>
<circle cx="223.2" cy="68.6" r=".98"/>
<circle cx="241.6" cy="64.1" r="1.35"/>
<circle cx="241.6" cy="64.1" r="1.3"/>
<circle cx="209.3" cy="95.8" r=".99"/>
<circle cx="209.3" cy="95.8" r=".5"/>
<circle cx="209.3" cy="95.9" r=".84"/>
<circle cx="211.5" cy="95.9" r="1.09"/>
<circle cx="211.5" cy="95.9" r="1.15"/>
<circle cx="214" cy="95.9" r="1.1"/>
<circle cx="214" cy="96" r="1.15"/>
<circle cx="179.9" cy="107.8" r="1.41"/>
<circle cx="179.9" cy="107.8" r="1.51"/>
<circle cx="201.9" cy="100.1" r="1.49"/>
<circle cx="201.9" cy="100.1" r="1.31"/>
<circle cx="201.9" cy="100.1" r="1.35"/>
<circle cx="216.9" cy="100.1" r="1.31"/>
<circle cx="216.9" cy="100.1" r="1.35"/>
<circle cx="216.9" cy="100.2" r="1.51"/>
<circle cx="227.9" cy="100.1" r="1.49"/>
<circle cx="227.9" cy="100.1" r="1.31"/>
<circle cx="241.9" cy="100.1" r="1.49"/>
<circle cx="241.9" cy="100.2" r="1.3"/>
<circle cx="241.9" cy="100.2" r="1.34"/>
<circle cx="252.9" cy="100.1" r="1.35"/>
<circle cx="252.9" cy="100.1" r="1.49"/>
<circle cx="252.9" cy="100.1" r="1.3"/>
<circle cx="269.9" cy="107.8" r="1.42"/>
<circle cx="269.9" cy="107.8" r="1.5"/>
<circle cx="334.9" cy="113.5" r="1.71"/>
<circle cx="334.9" cy="118.5" r="1.71"/>
<circle cx="334.9" cy="113.5" r="2.01"/>
<circle cx="334.9" cy="113.5" r="1.75"/>
<circle cx="334.9" cy="113.5" r="2.11"/>
<circle cx="334.9" cy="118.5" r="2.11"/>
<circle cx="334.9" cy="118.5" r="2"/>
<circle cx="334.9" cy="118.5" r="1.76"/>
<circle cx="356.2" cy="113.5" r="1.75"/>
<circle cx="356.2" cy="113.5" r="2"/>
<circle cx="356.2" cy="113.5" r="2.1"/>
<circle cx="356.2" cy="118.5" r="2.1"/>
<circle cx="356.2" cy="118.5" r="1.76"/>
<circle cx="356.2" cy="113.5" r="1.7"/>
<circle cx="356.2" cy="118.5" r="1.99"/>
<circle cx="356.2" cy="118.5" r="1.7"/>
<circle cx="201.6" cy="155.1" r=".63"/>
<circle cx="213.1" cy="155.1" r=".75"/>
<circle cx="213.2" cy="155.1" r=".6"/>
<circle cx="216.6" cy="155.1" r=".75"/>
<circle cx="216.6" cy="155.1" r=".59"/>
<circle cx="228.1" cy="155.1" r=".63"/>
<circle cx="241.6" cy="155.1" r=".75"/>
<circle cx="241.6" cy="155.1" r=".6"/>
<circle cx="253.1" cy="155.1" r=".62"/>
<circle cx="183.1" cy="168.8" r=".82"/>
<circle cx="183.1" cy="174.8" r=".82"/>
<circle cx="189.9" cy="171.7" r="1.24"/>
<circle cx="189.9" cy="160.5" r="1.09"/>
<circle cx="205.5" cy="170" r=".98"/>
<circle cx="239.9" cy="160.5" r="1.09"/>
<circle cx="239.9" cy="171.7" r="1.26"/>
<circle cx="251.9" cy="171.8" r="3.5"/>
<circle cx="252.4" cy="160.5" r="1.09"/>
<circle cx="266.6" cy="168.8" r=".82"/>
<circle cx="266.6" cy="174.8" r=".82"/>
<circle cx="169" cy="192.1" r=".98"/>
<circle cx="189.9" cy="183" r="1.1"/>
<circle cx="239.9" cy="183" r="1.1"/>
<circle cx="252.4" cy="183" r="1.1"/>
<circle cx="255.4" cy="192.1" r=".98"/>
</g>
<path d="M412.4 262.3a2.5 2.5 0 0 0-4.1-1.1 2.5 2.5 0 0 0 1 4.2 2.5 2.5 0 0 0 3.2-2.9l-.1-.2" fill="none" stroke="#000" stroke-width=".3" stroke-dasharray="30.5 1.3 1.3 1.3" stroke-dashoffset="24.5" stroke-linecap="butt"/>
<path d="M414.8 261.5a5 5 0 0 0-8.3-2 5 5 0 0 0 2.2 8.3 5 5 0 0 0 6.2-6l-.1-.3" fill="none" stroke="#000" stroke-width=".3" stroke-dasharray="30.5 1.3 1.3 1.3" stroke-dashoffset="16.7" stroke-linecap="butt"/>
<path d="M345.6 109.1v16.6" fill="none" stroke="#000" stroke-width=".3" stroke-dasharray="30.5 1.3 1.3 1.3" stroke-dashoffset="24.1"/>
<path d="M251.2 171.7h-1.3M252.4 170.5v-1.3M252.4 173v1.2M253.7 171.7h1.2" fill="none" stroke="#000" stroke-width=".3" stroke-dasharray="30.5 1.3 1.3 1.3"/>
<path d="M410 255.7v14.9" fill="none" stroke="#000" stroke-width=".3" stroke-dasharray="30.5 1.3 1.3 1.3" stroke-dashoffset="25"/>
<path d="M403.4 263l12.6-.1" fill="none" stroke="#000" stroke-width=".3" stroke-dasharray="30.5 1.3 1.3 1.3" stroke-dashoffset="26.1"/>
<path d="M216 248v5" fill="none" stroke="#000" stroke-width=".3" stroke-dasharray="30.5 1.3 1.3 1.3" stroke-dashoffset="29.9"/>
<path d="M178.9 58.4v-21M212.8 57.9v-21M237.8 58.3v-21M271.7 58.1v-21" fill="none" stroke="#f00" stroke-width=".3" stroke-dasharray="30.5 1.3 1.3 1.3" stroke-dashoffset="21.9"/>
<g fill="#000">
<path d="M331.6 120.1l.6 .2-.6 .1z"/>
<path d="M142.3 20.6l.6-.2v.3zM212.2 20.4l.6 .2-.6 .1zM142.4 28l.6-.2v.3zM178.3 27.8l.6 .2-.6 .1z"/>
<path d="M230.7 36.9l.1 .6h-.3zM230.5 57.3h.3l-.1 .6z"/>
<path d="M241.2 27.8l.6 .2-.6 .1zM183.8 28l.6-.2v.3z"/>
<path d="M276.8 27.5l.6 .1-.6 .2zM271.6 27.6l.6-.1v.3zM237.2 20.4l.6 .2-.6 .1zM212.8 20.6l.6-.2v.3z"/>
<path d="M142.3 87.1l.6-.2v.3zM276.8 86.9l.6 .2-.6 .1zM199.8 31.4l.6-.1v.3zM225.2 31.3l.6 .1-.6 .2zM199.8 59l-.2 .6h.4zM212.8 58.7l-.1 .6h.2zM345.5 123.9l.6-.2v.3zM358.5 123.7l.6 .2-.6 .1zM191.1 171.7l.6 .2v-.3zM189.9 184.1l-.1 .6h.2zM252.3 184.1l-.1 .6h.3z"/>
<path d="M365.1 91.8l.2 .6h-.3zM365 121.1h.3l-.2 .6zM279.6 160.5l.2 .6h-.3zM279.5 182.4h.3l-.2 .6zM284 158.3l.2 .6h-.4zM283.8 184.6h.4l-.2 .6zM341.3 169.6l.2 .6h-.4zM341.1 174h.4l-.2 .6z"/>
<path d="M344.9 123.7l.6 .2-.6 .1zM332.2 123.9l.6-.2v.3zM276.8 149.1l.6 .2-.6 .1zM252.4 149.3l.6-.2v.3zM347.7 167.5l.6 .2-.6 .1zM346.3 167.7l.6-.2v.3z"/>
<path d="M142.3 149.3l.6-.2v.3zM189.3 149.1l.6 .2-.6 .1zM239.9 149.3l.6-.2v.3zM251.8 149.1l.6 .2-.6 .1zM189.9 149.3l.6-.2v.3zM239.3 149.1l.6 .2-.6 .1z"/>
</g>
<g font-size="6.3">
<text x="282.1" y="250.3">名称</text>
<text x="347.1" y="250.3">图号</text>
<text x="282.1" y="260.3">材质</text>
<text x="347.1" y="260.3">质量</text>
<text x="383.3" y="262.1">视</text>
<text x="383.3" y="269.9">图</text>
<text x="282.1" y="270.3">版次</text>
<text x="347.1" y="270.3">比例</text>
</g>
<g font-size="4.2">
<text x="4.8" y="237.6">注意：1.行走平行度（正面+侧面），450行程内，≤±0.03mm，1000行程内，≤±0.05mm。</text>
<text x="12.2" y="243.3">2.本体形变，450行程内，≤±0.03mm，1000行程内，≤±0.05mm。</text>
<text x="18.6" y="251.3">型号/规格</text>
<text x="71.7" y="251.3">GTH5-50-BC-M10-C4</text>
<text x="303" y="249.5">GTH5-50-BC-M10-C4</text>
<text x="14.4" y="258.3">螺杆型号/规格</text>
<text x="19.7" y="263.9">有效行程</text>
<text x="63.7" y="258.3">1205</text>
<text x="87.6" y="263.9">50</text>
<text x="89.9" y="258.3">1210</text>
<text x="111.7" y="258.3">1220</text>
<text x="19.7" y="269.5">精度等级</text>
<text x="87.6" y="269.5">C7</text>
<text x="259" y="267">2022/7/23</text>
<text x="19.7" y="275.2">马达容量</text>
<text x="74.9" y="275.2">100W（无刹车）</text>
<text x="15.5" y="280.8">重复定位精度</text>
<text x="86.7" y="280.8">0.02</text>
<text x="9.1" y="286.4">感应开关方式及数量</text>
<text x="72.7" y="286.4">外挂型三只（C4）</text>
<text x="15.5" y="292">建议最快速度</text>
<text x="60.5" y="292">250MM/S</text>
<text x="86.7" y="292">500MM/S</text>
<text x="107.4" y="292">1000MM/S</text>
</g>
<g font-size="4.1">
<text x="257.3" y="173.4">I</text>
<text x="367.6" y="168.9">I</text>
<text x="363.5" y="174.1">1 : 1</text>
</g>
<g font-size="3.5">
<text x="164" y="21.8">141 滑台原点位置</text>
<text x="215.9" y="21.8">50 有效行程</text>
<text x="157.6" y="27.5">73</text>
<text x="216.3" y="29.2">116</text>
<text x="279.2" y="28.9">11.50</text>
<text x="292" y="28.9">1 滑台极限位置</text>
<text x="148.9" y="31">滑台极限位置</text>
<text x="217" y="32.7">52</text>
<text x="232" y="48.8" transform="rotate(-90 232 48.8)">42</text>
<text x="178.8" y="69.7">4 x M5 贯穿</text>
<text x="214.4" y="69.8">2 x</text>
<text x="225.9" y="69.8">3 H7</text>
<text x="239.8" y="69.8">7</text>
<text x="209.8" y="88.3">270.20</text>
<text x="366.4" y="107.4" transform="rotate(-90 366.4 107.4)">60</text>
<text x="317.6" y="119.8">基准面</text>
<text x="334.7" y="125.1">26.70</text>
<text x="351.9" y="125.1">27</text>
<text x="162.8" y="150.5">95.20</text>
<text x="215.2" y="150.5">100</text>
<text x="244.7" y="150.5">25</text>
<text x="262.5" y="150.5">50</text>
<text x="339" y="161.6" transform="rotate(-90 339 161.6)">+0.012</text>
<text x="342.6" y="159.9" transform="rotate(-90 342.6 159.9)">0</text>
<text x="346.1" y="157.4" transform="rotate(-90 346.1 157.4)">6</text>
<text x="342.6" y="165.2" transform="rotate(-90 342.6 165.2)">5</text>
<text x="196.8" y="171.3">2 x</text>
<text x="208.3" y="171.3">5 H7</text>
<text x="222.2" y="171.3">6</text>
<text x="280.9" y="173.3" transform="rotate(-90 280.9 173.3)">45</text>
<text x="285.3" y="173.3" transform="rotate(-90 285.3 173.3)">54</text>
<text x="352.2" y="168.9">2</text>
<text x="167.4" y="189.8">2 x M5</text>
<text x="184" y="189.8">15</text>
<text x="253.8" y="189.8">4 x M5</text>
<text x="270.4" y="189.8">15</text>
<text x="171.7" y="193.3">4.40 贯穿</text>
<text x="258.2" y="193.3">4.40 贯穿</text>
<text x="221.4" y="246.8">1</text>
<text x="221.4" y="251.8">2</text>
<text x="218.8" y="256.8">序号</text>
<text x="232.2" y="256.8">修 订 版 次</text>
<text x="257.5" y="256.8">设计变更编号</text>
<text x="228.2" y="261.8">设</text>
<text x="240.1" y="261.8">计</text>
<text x="252" y="261.8">变</text>
<text x="263.9" y="261.8">更</text>
<text x="219.1" y="266.7">设 计</text>
<text x="368.3" y="269.3">1:2</text>
<text x="219.1" y="271.7">校 核</text>
<text x="219.1" y="276.7">批 准</text>
<text x="222.9" y="282.7">技术要求：</text>
<text x="231.8" y="287.3">1、未标注公差全部 0.1</text>
<text x="231.7" y="291.8">2、未标注倒角全部C0.3</text>
</g>
</svg>
